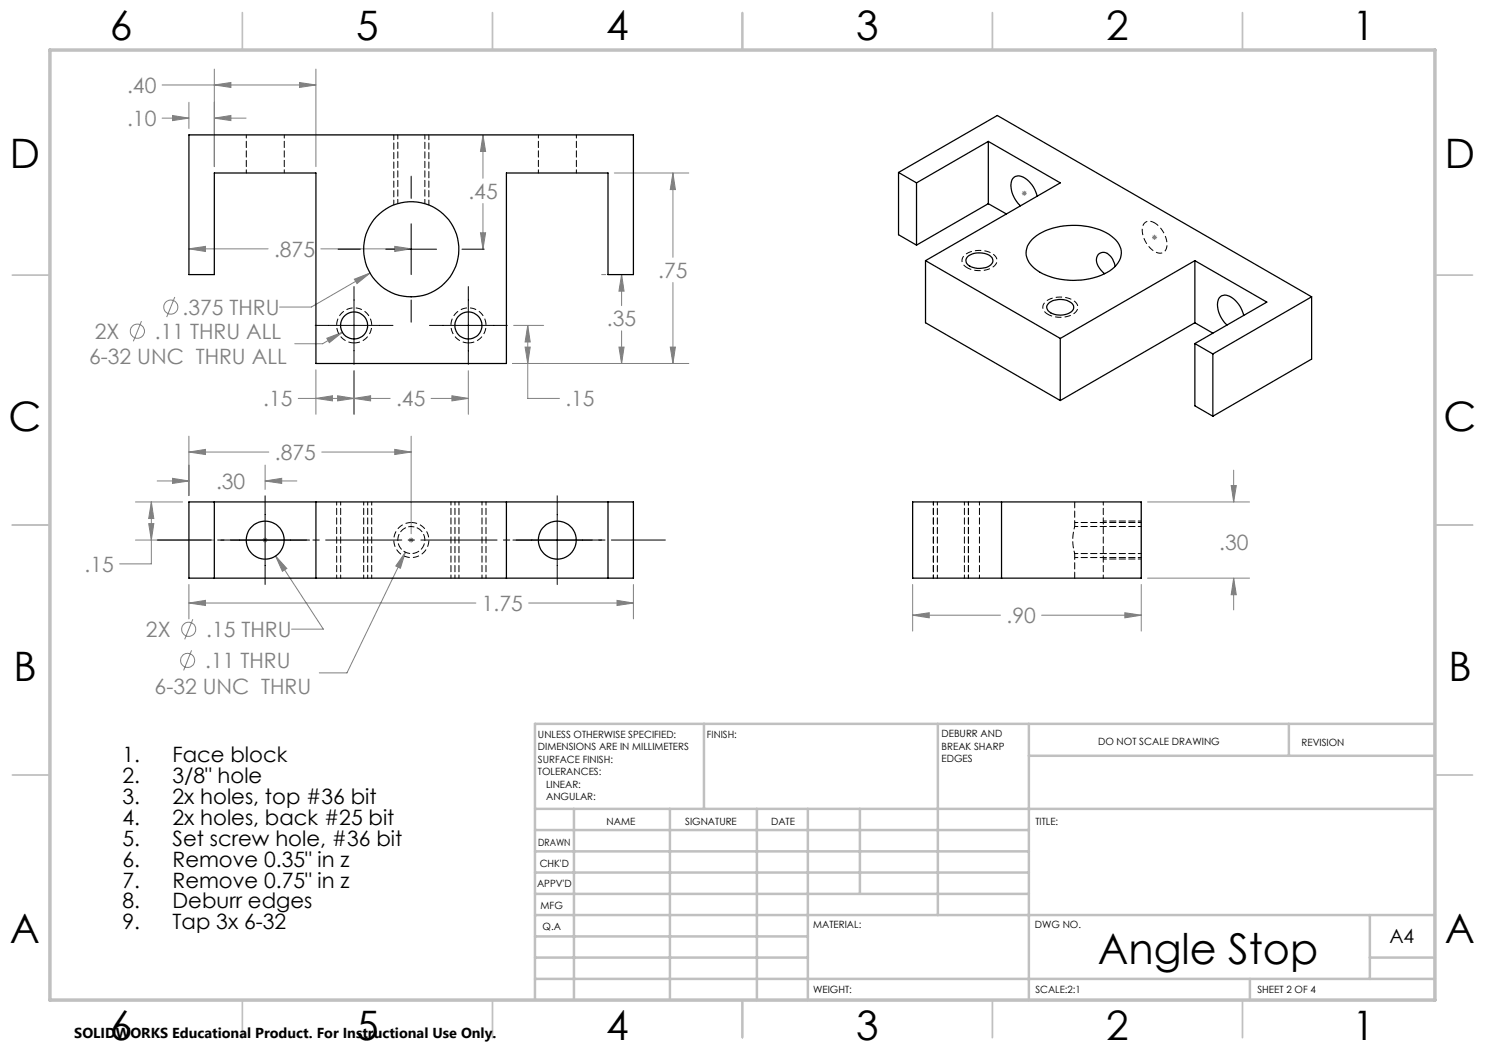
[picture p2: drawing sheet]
<svg xmlns="http://www.w3.org/2000/svg" width="297mm" height="210mm" viewBox="0 0 297 210" stroke-linecap="round" stroke-linejoin="round" font-family="sans-serif">
<g fill="none" stroke="#808080" stroke-width=".2">
<path d="M32.4 17h30.8M42.9 17l3.3-.5v1zM42.9 13.8v19.5M59.9 16.5l3.3 .5-3.3 .5zM63.2 13.8v19.5M32.4 23.6h5.4M34.5 23.1l3.3 .5-3.3 .5zM37.8 20.5v5.2M42.9 23.6l3.3-.5v1zM42.9 23.6h6.3M96.6 27l.5 3.3h-1zM96.6 27v8.7"/>
<path d="M122.9 34.6h14.9M134.6 34.6l.5 3.3h-1zM134.6 34.6v16.9M204.4 38.7h1M204.5 38.3l.7 .7M204.9 38.2v.9M205.2 38.3l-.7 .7M35 59.4l-1.7 4M37.8 49.8l3.3-.5v1zM37.8 49.8h15.8M64.2 49.8h18M70.9 55.8l3.1-1.2-2.6 2.1z"/>
<path d="M74 54.6l-11.7 6.8h-6.4M79 49.3l3.2 .5-3.2 .5zM96.1 46.6h1l-.5 3.2zM96.6 40.7v9.1M120.3 54.9h.8M124.3 54.9l.5 3.3h-1zM124.3 54.9v6.2M134.6 56.5v16.2M230.4 47.5h1M230.5 47.1l.7 .7M230.9 46.9v1.1M231.2 47.1l-.7 .7"/>
<path d="M28.3 64.2l-1.6 4.1M59.7 79.7h18.3M63.2 79.7l3.3-.5v1zM63.2 74v8.9M65.4 67.7l3.1-1.2-2.6 2zM67.5 79.2l3.3 .5-3.3 .5zM68.5 66.5l-4 2.2h-5.6M70.8 79.7l3.3-.5v1zM70.8 74.1v8.8M86.2 79.7h7.5M90.4 79.2l3.3 .5-3.3 .5zM93.7 74.1v8.8"/>
<path d="M102.6 72.7h35.2M102.7 65.1h6M105 69.4h1l-.4 3.3zM105.6 65.1l.4 3.3h-1zM105.6 65.1v14.6h6.3M123.8 69.4h1l-.5 3.3zM124.3 66.2v6.5M134.1 69.4h1l-.5 3.3zM31.4 96.2h6.4M34.5 95.7l3.3 .5-3.3 .5zM37.8 90.4l3.3-.5v1zM37.8 87.2v11.9"/>
<path d="M37.8 90.4h16M53 96.2l3.3-.5v1zM53 93v4.9M53 96.2h6.4M64.3 90.4h17.9M79 89.9l3.2 .5-3.2 .5zM82.2 87.2v19.5M246.2 97.1h1.1l-.6 3.3zM246.7 94v6.4M27.1 108h15.8M27.1 100.4h9.4M29.7 104.7h1.1l-.5 3.3z"/>
<path d="M30.3 100.4l.5 3.3h-1.1zM30.3 100.4v12.4h-6.4M37.8 116.9v6.9M52.5 108h1.1M52.7 107.7l.7 .7M53 107.5v1M53.4 107.7l-.7 .7M55.1 111.2l2.3 2.5-.9 .6zM55.1 111.2l9.6 14.6h-6.4M81.1 110.4l-1 3.3-.9-.5zM81.1 110.4l-11.7 24.2h-5.5M81.7 108h1.1"/>
<path d="M81.9 107.7l.7 .7M82.2 107.5v1M82.6 107.7l-.7 .7M126.7 116.9v6.9M182.5 116.9v9.3M228.2 116.9v9.3M229.5 100.4h20.4M229.5 115.6h20.4M246.7 115.6l.6 3.3h-1.1zM246.7 115.6v6.4M37.8 120.6l3.3-.5v1zM37.8 120.6h57.4"/>
<path d="M38.3 130.1l-1.6 4M38.6 123.9l-1.7 4M105.7 120.6h21M123.4 120.1l3.3 .5-3.3 .5zM182.5 123l3.3-.5v1.1zM182.5 123h17.6M208.3 123h19.9M225 122.5l3.2 .5-3.2 .6z"/>
<circle cx="27.5" cy="66.2" r="1.42"/>
<circle cx="34.2" cy="61.4" r="1.4"/>
<circle cx="37.5" cy="132.1" r="1.41"/>
<circle cx="37.7" cy="125.9" r="1.42"/>
</g>
<path d="M70.8 68.6a3.5 3.5 0 0 1-3-5.2 3.5 3.5 0 0 1 6-.2 3.5 3.5 0 0 1-2.7 5.4h-.3M93.7 68.6a3.5 3.5 0 0 1-3.1-5.2 3.5 3.5 0 0 1 6-.2 3.5 3.5 0 0 1-2.6 5.4h-.3M82.3 104.5a3.5 3.5 0 0 0-3.1 5.2 3.5 3.5 0 0 0 6 .2 3.5 3.5 0 0 0-2.7-5.4h-.2" fill="none" stroke="#000" stroke-width=".2" stroke-dasharray="1.3 .6" stroke-dashoffset=".1" stroke-linecap="butt"/>
<path d="M193.4 53.5a1.56 1.56 0 0 1-1-1.6 1.56 1.56 0 0 1 1.3-1.4 4.9 4.9 0 0 1 5.5 .9 1.59 1.59 0 0 1-1.2 2.3 5.6 5.6 0 0 1-4.6-.2M230.9 44.6a1.56 1.56 0 0 0-1.9-.1 1.56 1.56 0 0 0-.5 1.8 4.9 4.9 0 0 0 3.4 4.3 1.59 1.59 0 0 0 1.5-2.1 5.6 5.6 0 0 0-2.5-3.9M209.6 62.9a1.56 1.56 0 0 1-1-1.6 1.56 1.56 0 0 1 1.2-1.4 4.9 4.9 0 0 1 5.5 .8 1.59 1.59 0 0 1-1.1 2.3 5.6 5.6 0 0 1-4.6-.1" fill="none" stroke="#000" stroke-width=".2" stroke-dasharray="1.3 .6" stroke-dashoffset=".4" stroke-linecap="butt"/>
<g fill="none" stroke="#c0c0c0" stroke-width=".35">
<path d="M48.5 2.5v7.5M98.5 2.5v7.5M148.5 2.5v7.5M198.5 2.5v7.5M248.5 2.5v7.5M2.5 55h7.5M287 55h7.5M2.5 105h7.5M287 105h7.5M2.5 155h7.5M287 155h7.5M48.5 200v7.5"/>
<path d="M98.5 200v7.5M148.5 200v7.5M198.5 200v7.5M248.5 200v7.5"/>
</g>
<g fill="none" stroke="#c0c0c0" stroke-width=".5">
<path d="M140.8 144.8v17M187.6 144.8v38.2M205.8 144.8v55.2M205.8 151.2h81.2M257.8 144.8v6.4M287 144.8h-180v55.2M107 161.8h180M107 178.8h98.8M107 174.5h98.8M107 170.3h98.8M107 166h98.8M114.8 161.8v38.2"/>
<path d="M134 161.8v38.2M151.4 161.8v38.2M161.6 161.8v38.2M172 161.8v17M107 195.8h180M107 191.5h54.6M107 187.3h54.6M107 183h180M250 195.8v4.2M274 191.5h13M274 183v12.8"/>
</g>
<path d="M10 10h277v190h-277z" fill="none" stroke="#c0c0c0" stroke-width=".7"/>
<path d="M31.5 108h101.6" fill="none" stroke="#000" stroke-width=".2" stroke-dasharray="15.2 1.3 1.3 1.3" stroke-dashoffset="4.4"/>
<path d="M67.3 100.4v15.2M74.3 100.4v15.2M90.2 100.4v15.2M97.2 100.4v15.2M186.7 100.4v15.2M193.7 100.4v15.2M228.3 111.5h-13.4M228.3 104.5h-13.4" fill="none" stroke="#000" stroke-width=".2" stroke-dasharray="1.3 .6" stroke-dashoffset=".6"/>
<path d="M78.8 27v14M85.8 27v14" fill="none" stroke="#000" stroke-width=".2" stroke-dasharray="1.3 .6" stroke-dashoffset=".3"/>
<g fill="none" stroke="#000" stroke-width=".2">
<path d="M82.2 35.2v4.5M67.6 49.8h4.5M70.8 57.3v15.6M77.2 49.8h10.1M82.2 44.8v10.1M82.2 60v4.4M92.4 49.8h4.4M93.7 57.3v15.6M63 65.1h15.6M85.9 65.1h15.6M53 99.2v17.7M111.4 99.2v17.7"/>
<path d="M44.2 108h17.7M102.6 108h17.7"/>
</g>
<path d="M55.1 111.2l1.4 3.1 .9-.6zM81.1 110.4l-1.9 2.8 .9 .5zM37.8 120.6l3.3-.5v1zM123.4 120.1l3.3 .5-3.3 .5zM34.5 95.7l3.3 .5-3.3 .5zM53 96.2l3.3-.5v1zM30.3 100.4l.5 3.3h-1.1zM29.7 104.7h1.1l-.5 3.3zM37.8 90.4l3.3-.5v1zM79 89.9l3.2 .5-3.2 .5zM70.9 55.8l.5 .9 2.6-2.1zM65.4 67.7l.5 .8 2.6-2zM42.9 23.6l3.3-.5v1zM34.5 23.1l3.3 .5-3.3 .5zM42.9 17l3.3-.5v1zM59.9 16.5l3.3 .5-3.3 .5zM123.8 69.4h1l-.5 3.3zM124.3 54.9l.5 3.3h-1zM134.1 69.4h1l-.5 3.3zM134.6 34.6l.5 3.3h-1zM63.2 79.7l3.3-.5v1zM67.5 79.2l3.3 .5-3.3 .5zM70.8 79.7l3.3-.5v1zM90.4 79.2l3.3 .5-3.3 .5zM105 69.4h1l-.4 3.3zM105.6 65.1l.4 3.3h-1zM37.8 49.8l3.3-.5v1zM79 49.3l3.2 .5-3.2 .5zM96.6 27l.5 3.3h-1zM96.1 46.6h1l-.5 3.2zM246.2 97.1h1.1l-.6 3.3zM246.7 115.6l.6 3.3h-1.1zM182.5 123l3.3-.5v1.1zM225 122.5l3.2 .5-3.2 .6z" fill="#808080"/>
<g fill="none" stroke="#000" stroke-width=".25">
<path d="M37.8 27h88.9v27.9h-5.1v-20.3h-20.3v38.1h-38.1v-38.1h-20.3v20.3h-5.1zM179.7 34.5l3.6 2.1M179.7 34.5l19.8-11.4 62.8 36.3M179.7 34.5v12.4l3.6 2.1M183.3 36.6v12.4M197.7 28.3l14.4 8.3-27 15.5M197.7 28.3l-14.4 8.3M197.7 28.3v12.4M207.4 39.2a5.4 5.4 0 0 0-3.4-4 1.57 1.57 0 0 0-1.8 1.9 6 6 0 0 0 1.9 4.1M185.1 52.1l27 15.6M185.1 52.1v12.4l27 15.6M193.5 51.4a3.9 3.9 0 0 1 4.9 .1 1.24 1.24 0 0 1-.8 1.9 3.8 3.8 0 0 1-4.3-.8l-.1-.8z"/>
<path d="M197.7 40.7l3.6 2.1M197.7 40.7l-14.4 8.3M206.4 47.9a12.8 12.8 0 0 1 10.5-2.7 9.2 9.2 0 0 1 6.9 3.7 3.7 3.7 0 0 1-1.4 4.9 14.1 14.1 0 0 1-15.5-.1 3.7 3.7 0 0 1-.5-5.8zM223 53.3a3.4 3.4 0 0 0-2.2-2.8 1.57 1.57 0 0 0-1.4 .8 1.57 1.57 0 0 0 .1 1.6l.7 1.1 .7 .7M239 52.1l14.4 8.3-14.4 8.3M239 52.1l-26.9 15.6M239 52.1v12.4M262.3 59.4l-19.7 11.4M262.3 59.4v12.4l-19.7 11.4M209.7 60.7a3.7 3.7 0 0 1 4.9 .2 1.2 1.2 0 0 1-.9 1.8 3.5 3.5 0 0 1-4.2-.8 .9 .9 0 0 1 .2-1.2zM212.1 67.7v12.4M239 68.7l3.6 2.1"/>
<path d="M239 68.7v12.5l3.6 2M239 64.5l-26.9 15.6M239 64.5l3.6 2.1M242.6 70.8v12.4M248.7 63.1a5.4 5.4 0 0 0-3.4-4.1 1.57 1.57 0 0 0-1.8 2 6 6 0 0 0 1.9 4M37.8 100.4h88.9v15.2h-88.9zM42.9 100.4v15.2M63.2 100.4v15.2M101.3 100.4v15.2M121.6 100.4v15.2M182.5 100.4h45.7v15.2h-45.7zM200.3 100.4v15.2"/>
<circle cx="82.3" cy="49.8" r="9.5"/>
<circle cx="70.8" cy="65.1" r="2.71"/>
<circle cx="93.7" cy="65.1" r="2.71"/>
<circle cx="53" cy="108" r="3.8"/>
<circle cx="111.5" cy="108" r="3.8"/>
</g>
<path d="M82.3 105.3a2.71 2.71 0 0 0-2.5 3.8 2.71 2.71 0 0 0 4.5 .7 2.71 2.71 0 0 0-1.2-4.4l-.8-.1M214.9 110.7a9.5 9.5 0 0 1 0-5.4" fill="none" stroke="#000" stroke-width=".2" stroke-dasharray="1.3 .6" stroke-dashoffset=".7"/>
<g fill="none" stroke="#000" stroke-width=".2" stroke-dasharray="1.3 .6" stroke-dashoffset=".6">
<path d="M49.3 27v7.6M56.9 34.6v-7.6M107.7 27v7.6M115.3 34.6v-7.6M68.1 100.4v15.2M72.7 100.4v15.2M73.5 115.6v-15.2M91 100.4v15.2M91.8 115.6v-15.2M96.4 115.6v-15.2M187.5 100.4v15.2M192.9 115.6v-15.2"/>
<path d="M195.9 100.4v15.2M214.9 110.7h13.4M220.7 115.6v-15.2M220.7 111.8h7.6M228.3 104.2h-7.6M228.3 105.3h-13.4"/>
</g>
<path d="M79.6 27v13.7M85 40.7v-13.7" fill="none" stroke="#000" stroke-width=".2" stroke-dasharray="1.3 .6" stroke-dashoffset=".4"/>
<path d="M214.9 105.3v-4.9M214.9 115.6v-4.9" fill="none" stroke="#000" stroke-width=".2" stroke-dasharray="1.3 .6" stroke-dashoffset=".1"/>
<text font-size="8.5" x="219.6" y="192.7">Angle Stop</text>
<g font-size="8.1">
<text x="22" y="8">6</text>
<text x="71.2" y="8">5</text>
<text x="121.2" y="8">4</text>
<text x="171.3" y="8">3</text>
<text x="221.3" y="8">2</text>
<text x="270.5" y="8">1</text>
<text x="2" y="33.6">D</text>
<text x="289" y="33.6">D</text>
<text x="1.7" y="86.1">C</text>
<text x="288.7" y="86.1">C</text>
<text x="2.7" y="136.1">B</text>
<text x="289.7" y="136.1">B</text>
<text x="2" y="188.6">A</text>
<text x="289" y="188.6">A</text>
<text x="22" y="208">6</text>
<text x="71.2" y="208">5</text>
<text x="121.2" y="208">4</text>
<text x="171.3" y="208">3</text>
<text x="221.3" y="208">2</text>
<text x="270.5" y="208">1</text>
</g>
<g font-size="4.2" fill="#808080">
<text x="25.4" y="18.6">.40</text>
<text x="25.4" y="25.2">.10</text>
<text x="93.7" y="39.8">.45</text>
<text x="54.8" y="51.4">.875</text>
<text x="131.7" y="55.6">.75</text>
<text x="36.5" y="63">.375 THRU</text>
<text x="121.4" y="65.2">.35</text>
<text x="18.9" y="67.8">2X</text>
<text x="31" y="67.8">.11 THRU ALL</text>
<text x="17.8" y="72.9">6-32 UNC THRU ALL</text>
<text x="52.6" y="81.3">.15</text>
<text x="79.2" y="81.3">.45</text>
<text x="113.1" y="81.3">.15</text>
<text x="55" y="92">.875</text>
<text x="43.2" y="97.8">.30</text>
<text x="243.8" y="110.1">.30</text>
<text x="16.9" y="114.4">.15</text>
<text x="96.4" y="122.2">1.75</text>
<text x="201.3" y="124.6">.90</text>
<text x="29.2" y="127.4">2X</text>
<text x="41.3" y="127.4">.15 THRU</text>
<text x="41" y="133.6">.11 THRU</text>
<text x="30.9" y="138.7">6-32 UNC THRU</text>
</g>
<g font-size="4.2">
<text x="24.5" y="152.5">1.</text>
<text x="34.5" y="152.5">Face block</text>
<text x="24.5" y="156.6">2.</text>
<text x="24.5" y="160.8">3.</text>
<text x="34.5" y="156.6">3/8&quot; hole</text>
<text x="34.5" y="160.8">2x holes, top #36 bit</text>
<text x="24.5" y="165">4.</text>
<text x="34.5" y="165">2x holes, back #25 bit</text>
<text x="24.5" y="169.2">5.</text>
<text x="24.5" y="173.3">6.</text>
<text x="34.5" y="169.2">Set screw hole, #36 bit</text>
<text x="34.5" y="173.3">Remove 0.35&quot; in z</text>
<text x="24.5" y="177.5">7.</text>
<text x="34.5" y="177.5">Remove 0.75&quot; in z</text>
<text x="24.5" y="181.7">8.</text>
<text x="24.5" y="185.9">9.</text>
<text x="34.5" y="181.7">Deburr edges</text>
<text x="34.5" y="185.9">Tap 3x 6-32</text>
</g>
<text font-size="3.9" x="277.9" y="188.5">A4</text>
<text font-size="2.9" x="14.9" y="207.6">SOLIDWORKS Educational Product. For Instructional Use Only.</text>
<g font-size="2">
<text x="107.6" y="147.6">UNLESS OTHERWISE SPECIFIED:</text>
<text x="141.4" y="147.6">FINISH:</text>
<text x="188.3" y="147.5">DEBURR AND</text>
<text x="188.3" y="150">BREAK SHARP</text>
<text x="219.6" y="149">DO NOT SCALE DRAWING</text>
<text x="260.3" y="149.2">REVISION</text>
<text x="107.6" y="150.1">DIMENSIONS ARE IN MILLIMETERS</text>
<text x="107.6" y="152.6">SURFACE FINISH:</text>
<text x="107.6" y="155.1">TOLERANCES:</text>
<text x="188.3" y="152.5">EDGES</text>
<text x="109.2" y="157.6">LINEAR:</text>
<text x="109.2" y="160.1">ANGULAR:</text>
<text x="121.3" y="165">NAME</text>
<text x="137" y="164.9">SIGNATURE</text>
<text x="154.2" y="164.9">DATE</text>
<text x="207.1" y="164.9">TITLE:</text>
<text x="107.6" y="169.1">DRAWN</text>
<text x="107.9" y="173.3">CHK'D</text>
<text x="107.4" y="177.4">APPV'D</text>
<text x="108.1" y="181.8">MFG</text>
<text x="108.5" y="186">Q.A</text>
<text x="162.6" y="185.5">MATERIAL:</text>
<text x="207" y="185.5">DWG NO.</text>
<text x="162.6" y="198.5">WEIGHT:</text>
<text x="207.1" y="198.6">SCALE:2:1</text>
<text x="251.5" y="198.6">SHEET 2 OF 4</text>
</g>
</svg>
